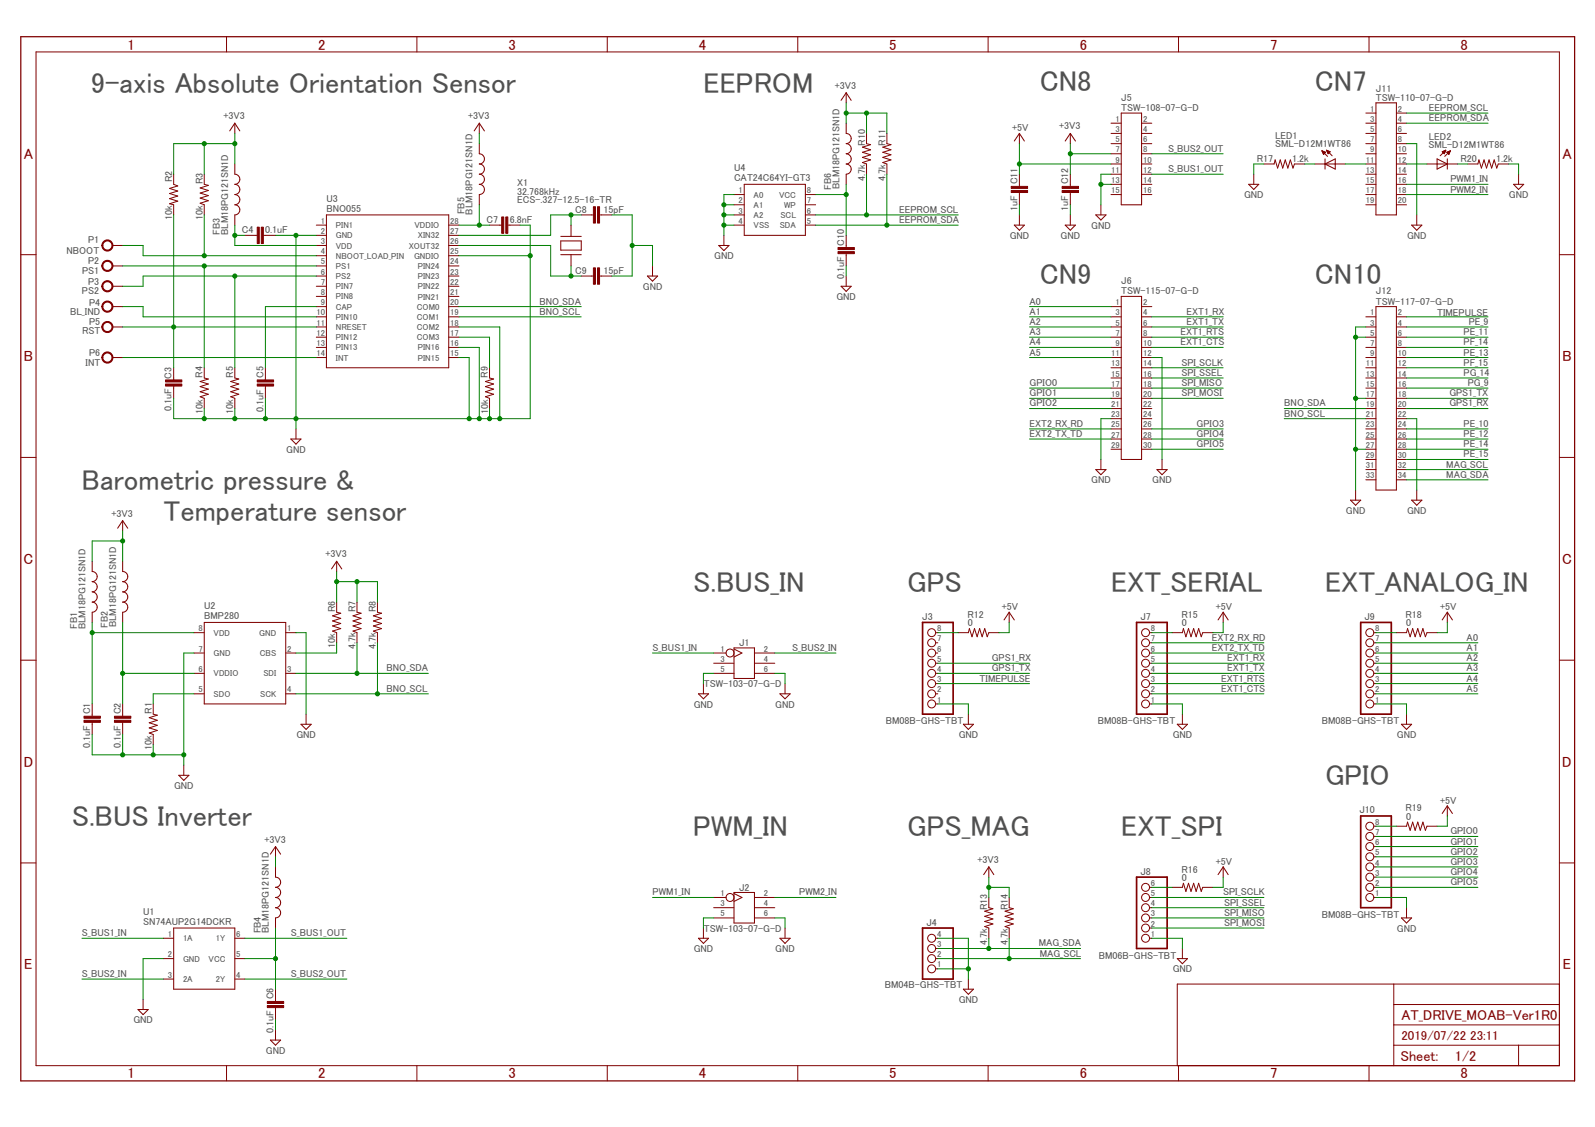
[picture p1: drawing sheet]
<svg xmlns="http://www.w3.org/2000/svg" width="297mm" height="210mm" viewBox="0 0 297 210" stroke-linecap="round" stroke-linejoin="round" font-family="sans-serif">
<g fill="none" stroke="#800000" stroke-width=".19">
<path d="M6.7 9.7h283.7v188.8h-283.7zM42.2 6.8v2.9M77.6 6.8v2.9M113.1 6.8v2.9M148.6 6.8v2.9M157.6 17.3v1.9M157.6 17.3l.9 1.4M157.6 17.3l-1 1.4M184 6.8v2.9M219.5 6.8v2.9M255 6.8v2.9M256.2 19.2h3.9v20.8h-3.9z"/>
<path d="M32.3 32.4v1.9l.8 .3-1.5 .5 1.5 .5-1.5 .4 1.5 .5-1.5 .5 1.5 .5-1.5 .5 .7 .1v1.9M38 32.4v1.9l.8 .2-1.5 .5 1.5 .5-1.5 .5 1.5 .4-1.5 .5 1.5 .5-1.5 .4 .7 .3v1.9M43.7 30.5v1.9a.94 .94 0 0 1 1 1 .94 .94 0 0 1-1 .9 .95 .95 0 0 1 1 1 .95 .95 0 0 1-1 .9 .95 .95 0 0 1 1 1 .95 .95 0 0 1-1 .9 .94 .94 0 0 1 1 1 .94 .94 0 0 1-1 .9v1.9M43.7 22.9v1.9M43.7 22.9l1 1.5M43.7 22.9l-.9 1.5M89.3 26.8v1.8a.95 .95 0 0 1 .9 1 .95 .95 0 0 1-.9 .9 .95 .95 0 0 1 .9 1 .95 .95 0 0 1-.9 .9 .94 .94 0 0 1 .9 1 .94 .94 0 0 1-.9 .9 .95 .95 0 0 1 .9 1 .95 .95 0 0 1-.9 .9v1.9M89.3 22.9v1.9M89.3 22.9l.9 1.5M89.3 22.9l-1 1.5M136.7 36.2h1.9M136.7 38.1h1.9"/>
<path d="M138.6 34.3h11.4v9.5h-11.4zM150 36.2h1.9M150 38.1h1.9M157.6 22.9v1.9a.95 .95 0 0 1 .9 1 .95 .95 0 0 1-.9 1 .94 .94 0 0 1 .9 .9 .94 .94 0 0 1-.9 .9 .95 .95 0 0 1 .9 1 .95 .95 0 0 1-.9 .9 .95 .95 0 0 1 .9 1 .95 .95 0 0 1-.9 .9v1.9M161.4 24.8v2l.7 .1-1.5 .5 1.5 .5-1.5 .5 1.5 .4-1.5 .5 1.5 .5-1.5 .5 .8 .2v1.9M165.2 24.8v2l.7 .1-1.5 .5 1.5 .5-1.5 .5 1.5 .4-1.5 .5 1.5 .5-1.5 .5 .8 .2v1.9M189.8 24.8l1 1.5M189.8 24.8l-.9 1.5M189.8 24.8v2M189.8 32.4v2.3M189.8 35.9v2.2M199.3 24.8l1 1.5"/>
<path d="M199.3 24.8l-.9 1.5M199.3 24.8v2M199.3 32.4v2.3M199.3 35.9v2.2M205 38.1v1.9M206.9 22.9h1.9M206.9 24.8h1.9M206.9 26.8h1.9M206.9 28.6h1.9M206.9 30.5h1.9M206.9 32.4h1.9M206.9 34.3h1.9"/>
<path d="M206.9 36.2h1.9M208.8 21.1h3.8v17h-3.8zM212.6 22.9h1.9M212.6 24.8h1.9M212.6 26.8h1.9M212.6 28.6h1.9M212.6 30.5h1.9M212.6 32.4h1.9M212.6 34.3h1.9M212.6 36.2h1.9M232.5 34.3h1.9l-.9 1zM233.5 32.4v1.9"/>
<path d="M235.4 30.5h1.9l.2-.7 .4 1.5 .5-1.5 .5 1.5 .5-1.5 .4 1.5 .5-1.5 .5 1.5 .3-.8h1.9M244.9 30.5h5.6M246.2 28.1h.1M246.2 28.1l1 1M246.2 28.1l.7 .3-.4 .3M246.2 28.1l.3 .6M246.2 28.2h.2M246.3 28.3h.3M246.3 28.3h.5M246.3 28.4h.5M246.4 28.5h.3M246.4 28.6h.3"/>
<path d="M246.4 28.7h.2M246.5 28.7h.1M246.8 30.5l1.9-.9v1.9zM246.8 29.6v1.9M247.1 28h.1M247.1 28l1 1M247.1 28l.6 .3-.4 .3zM247.1 28.1h.2M247.1 28.2h.4M247.2 28.3h.5M247.2 28.3h.4M247.2 28.4h.4"/>
<path d="M247.3 28.5h.2M247.3 28.6h.1M254.4 22.9h1.8M254.4 24.8h1.8M254.4 26.8h1.8M254.4 28.6h1.8M254.4 30.5h1.8M254.4 32.4h1.8M254.4 34.3h1.8M254.4 36.2h1.8M254.4 38.1h1.8M254.4 21.1h1.8"/>
<path d="M260.1 22.9h1.8M260.1 24.8h1.8M260.1 26.8h1.8M260.1 28.6h1.8M260.1 30.5h1.8M260.1 32.4h1.8M260.1 34.3h1.8M260.1 36.2h1.8M260.1 38.1h1.8M260.1 21.1h1.8M265.7 30.5h5.7M267.6 29.6l1.9 .9-1.9 1z"/>
<path d="M268.6 28.3l.6-.3-.2 .6zM268.6 28.3h.5M268.7 28.4h.4M268.8 28.5h.2M268.8 28.2h.4M268.9 28.6h.1M269 28.1h.2M269.2 28h.1M269.2 28l-1 1M269.5 28.4h.5M269.5 28.3h.5M269.5 29.6v1.9"/>
<path d="M269.6 28.5h.3M269.6 28.6h.3M269.7 28.3h.3M269.7 28.7h.2M269.8 28.7h.1M269.9 28.2h.2M270.1 28.1h.1M270.1 28.1l-1.1 1M270.1 28.1l-.7 .3 .4 .3M270.1 28.1l-.3 .6M273.3 30.5h1.9l.2-.7 .5 1.5 .5-1.5 .4 1.5 .5-1.5 .5 1.5 .5-1.5 .4 1.5 .3-.8h1.9M281.9 34.3h1.9l-1 1z"/>
<path d="M282.8 32.4v1.9M3.9 47.4h2.8M21 57.1h1.8M21 45.7h1.8M21 49.5h1.8M21 53.3h1.8M45.6 43.8h2.3M49 43.8h2.3M58.9 57.1h1.9M58.9 59h1.9M58.9 55.2h1.9M58.9 41.9h1.9"/>
<path d="M58.9 43.8h1.9M58.9 45.7h1.9M58.9 47.6h1.9M58.9 49.5h1.9M58.9 51.4h1.9M58.9 53.3h1.9M60.8 40h22.8v28.5h-22.8zM83.6 57.1h1.9M83.6 59h1.9M83.6 55.2h1.9M83.6 41.9h1.9M83.6 43.8h1.9"/>
<path d="M83.6 45.7h1.9M83.6 47.6h1.9M83.6 49.5h1.9M83.6 51.4h1.9M83.6 53.3h1.9M91.2 41.9h2.2M94.6 41.9h2.3M104.4 47.4h3.8M104.4 44.9h3.8v1.7h-3.8zM104.4 44h3.8M106.3 41.9v2.1M106.3 47.4v2.1"/>
<path d="M108.2 40h2.3M108.2 51.4h2.3M111.7 40h2.2M111.7 51.4h2.2M120.6 51.4h1.9l-1 1zM121.5 49.5v1.9M133.9 45.7h1.9l-1 1zM134.8 43.8v1.9M136.7 40h1.9M136.7 41.9h1.9M150 40h1.9M150 41.9h1.9"/>
<path d="M156.6 53.3h1.9l-.9 1zM157.6 43.8v2.3M157.6 47.2v2.3M157.6 51.4v1.9M188.9 41.9h1.9l-1 1zM189.8 40v1.9M198.4 41.9h1.9l-1 1zM199.3 40v1.9M204.1 40h1.9l-1 1zM206.9 57.1h1.9M206.9 59h1.9M208.8 55.2h3.8v30.4h-3.8z"/>
<path d="M212.6 57.1h1.9M212.6 59h1.9M254.4 59h1.8M256.2 57.1h3.9v34.2h-3.9zM260.1 59h1.8M262.9 41.9h1.9l-1 1zM263.8 40v1.9M290.4 47.4h2.8M21 60.9h1.8M21 66.6h1.8M32.3 68.5v2.3M32.3 71.9v2.3"/>
<path d="M38 68.5v1.9l.8 .2-1.5 .5 1.5 .4-1.5 .5 1.5 .5-1.5 .5 1.5 .4-1.5 .5 .7 .3v1.9M43.7 68.5v1.9l.8 .2-1.5 .5 1.5 .4-1.5 .5 1.5 .5-1.5 .5 1.5 .4-1.5 .5 .7 .3v1.9M49.4 68.5v2.3M49.4 71.9v2.3M55.1 79.9v1.9M58.9 60.9h1.9M58.9 62.8h1.9M58.9 64.7h1.9M58.9 66.6h1.9M83.6 60.9h1.9M83.6 62.8h1.9M83.6 64.7h1.9"/>
<path d="M83.6 66.6h1.9M91.2 68.5v1.9l.7 .2-1.5 .5 1.5 .4-1.5 .5 1.5 .5-1.5 .5 1.5 .4-1.5 .5 .8 .3v1.9M206.9 60.9h1.9M206.9 62.8h1.9M206.9 64.7h1.9M206.9 66.6h1.9M206.9 68.5h1.9M206.9 70.4h1.9M206.9 72.3h1.9M206.9 74.2h1.9M206.9 76.1h1.9M206.9 78h1.9"/>
<path d="M206.9 79.9h1.9M212.6 60.9h1.9M212.6 62.8h1.9M212.6 64.7h1.9M212.6 66.6h1.9M212.6 68.5h1.9M212.6 70.4h1.9M212.6 72.3h1.9M212.6 74.2h1.9M212.6 76.1h1.9M212.6 78h1.9M212.6 79.9h1.9"/>
<path d="M254.4 60.9h1.8M254.4 62.8h1.8M254.4 64.7h1.8M254.4 66.6h1.8M254.4 68.5h1.8M254.4 70.4h1.8M254.4 72.3h1.8M254.4 74.2h1.8M254.4 76.1h1.8M254.4 78h1.8M254.4 79.9h1.8M260.1 60.9h1.8"/>
<path d="M260.1 62.8h1.8M260.1 64.7h1.8M260.1 66.6h1.8M260.1 68.5h1.8M260.1 70.4h1.8M260.1 72.3h1.8M260.1 74.2h1.8M260.1 76.1h1.8M260.1 78h1.8M260.1 79.9h1.8M3.9 85.2h2.8M22.8 97v1.8"/>
<path d="M22.8 97l1 1.4M22.8 97l-.9 1.4M54.2 81.8h1.8l-.9 .9zM204.1 87.5h1.9l-1 .9zM205 85.6v1.9M206.9 81.8h1.9M206.9 83.7h1.9M212.6 81.8h1.9M212.6 83.7h1.9M215.5 87.5h1.9l-1 .9zM216.4 85.6v1.9M251.5 93.2h1.9l-.9 .9z"/>
<path d="M252.5 91.3v1.9M254.4 85.6h1.8M254.4 81.8h1.8M254.4 83.7h1.8M254.4 87.5h1.8M254.4 89.4h1.8M260.1 85.6h1.8M260.1 81.8h1.8M260.1 83.7h1.8M260.1 87.5h1.8M260.1 89.4h1.8M262.9 93.2h1.9l-1 .9z"/>
<path d="M263.8 91.3v1.9M290.4 85.2h2.8M17.2 104.5v1.9a.94 .94 0 0 1 .9 1 .94 .94 0 0 1-.9 .9 .95 .95 0 0 1 .9 1 .95 .95 0 0 1-.9 .9 .95 .95 0 0 1 .9 1 .95 .95 0 0 1-.9 .9 .94 .94 0 0 1 .9 1 .94 .94 0 0 1-.9 .9v1.9M22.8 104.5v1.9a.94 .94 0 0 1 1 1 .94 .94 0 0 1-1 .9 .95 .95 0 0 1 1 1 .95 .95 0 0 1-1 .9 .95 .95 0 0 1 1 1 .95 .95 0 0 1-1 .9 .94 .94 0 0 1 1 1 .94 .94 0 0 1-1 .9v1.9M36.1 117.8h1.9M38 115.9h15.2v15.2h-15.2zM53.2 117.8h1.9M62.7 112.1v1.9l.8 .2-1.6 .5 1.6 .5-1.6 .5 1.6 .4-1.6 .5 1.6 .5-1.6 .4 .8 .3v1.9M62.7 104.5v1.9M62.7 104.5l.9 1.5M62.7 104.5l-1 1.5M66.5 112.1v1.9l.7 .2-1.5 .5 1.5 .5-1.5 .5 1.5 .4-1.5 .5 1.5 .5-1.5 .4 .8 .3v1.9"/>
<path d="M70.3 112.1v1.9l.8 .2-1.6 .5 1.6 .5-1.6 .5 1.6 .4-1.6 .5 1.6 .5-1.6 .4 .8 .3v1.9M174.2 117.8h.4M174.2 119.7h.4M178.5 117.8h1.8l.2-.7 .5 1.5 .5-1.5 .5 1.5 .4-1.5 .5 1.5 .5-1.5 .5 1.5 .2-.8h1.9M187.9 114l1 1.5M187.9 114l-.9 1.5M187.9 114v1.9M214.1 117.8h.4M214.1 119.7h.4M218.3 117.8h1.9l.2-.7 .5 1.5 .4-1.5 .5 1.5 .5-1.5 .5 1.5 .4-1.5 .5 1.5 .3-.8h1.9M227.8 114l.9 1.5M227.8 114l-1 1.5"/>
<path d="M227.8 114v1.9M255.8 117.8h.4M255.8 119.7h.4M260.1 117.8h1.8l.2-.7 .5 1.5 .5-1.5 .4 1.5 .5-1.5 .5 1.5 .5-1.5 .5 1.5 .2-.8h1.9M269.5 114v1.9M269.5 114l1 1.5M269.5 114l-.9 1.5M3.9 123h2.8M17.2 131.1v2.3M17.2 134.5v2.3M22.8 131.1v2.3M22.8 134.5v2.3"/>
<path d="M28.5 131.1v1.9l.8 .2-1.5 .5 1.5 .5-1.5 .4 1.5 .5-1.5 .5 1.5 .4-1.5 .5 .7 .3v1.9M36.1 121.6h1.9M36.1 125.4h1.9M36.1 129.2h1.9M53.2 121.6h1.9M53.2 125.4h1.9M53.2 129.2h1.9M56 134.9h2l-1 .9zM57 133v1.9M130.1 129.2h1.9l-1 1zM131 127.3v1.9M132.9 121.6h2.3"/>
<path d="M132.9 125.4h3.8M132.9 123.5h3.8M136.7 120.7h3.8v5.7h-3.8zM136.7 120.9l1.5 .7-1.5 .8M140.5 121.6h3.8M140.5 125.4h3.8M140.5 123.5h3.8M145.2 129.2h2l-1 1zM146.2 127.3v1.9M174.2 121.6h.4M174.2 125.4h.4M174.2 129.2h.4"/>
<path d="M174.2 131.1h.4M174.2 127.3h.4M174.2 123.5h.4M179.4 134.9h1.9l-1 .9zM180.3 133v1.9M214.1 121.6h.4M214.1 125.4h.4M214.1 129.2h.4M214.1 131.1h.4M214.1 127.3h.4M214.1 123.5h.4M219.2 134.9h1.9l-.9 .9z"/>
<path d="M220.2 133v1.9M255.8 121.6h.4M255.8 125.4h.4M255.8 129.2h.4M255.8 131.1h.4M255.8 127.3h.4M255.8 123.5h.4M261 134.9h1.9l-1 .9zM261.9 133v1.9M290.4 123h2.8M33.3 144.4h1.9l-1 1zM34.2 142.5v1.9"/>
<path d="M51.3 157.7v1.9M51.3 157.7l1 1.4M51.3 157.7l-.9 1.4M255.8 153.9h.4M255.8 159.6h.4M255.8 157.7h.4M255.8 155.8h.4M260.1 153.9h1.8l.2-.8 .5 1.5 .5-1.5 .4 1.5 .5-1.5 .5 1.5 .5-1.5 .5 1.5 .2-.7h1.9M269.5 150.1v1.9M269.5 150.1l1 1.4M269.5 150.1l-.9 1.4M3.9 160.7h2.8"/>
<path d="M30.4 174.8h1.9M30.4 178.5h1.9M32.3 172.8h11.4v11.4h-11.4zM43.7 174.8h1.9M43.7 178.5h1.9M51.3 161.5v1.9a.95 .95 0 0 1 1 .9 .95 .95 0 0 1-1 1 .94 .94 0 0 1 1 .9 .94 .94 0 0 1-1 1 .95 .95 0 0 1 1 .9 .95 .95 0 0 1-1 1 .95 .95 0 0 1 1 .9 .95 .95 0 0 1-1 1v1.8M130.1 174.8h1.9l-1 .9zM131 172.8v2M132.9 171h3.8M132.9 169.1h3.8M132.9 167.2h2.3M136.7 166.2h3.8v5.7h-3.8z"/>
<path d="M136.7 166.4l1.5 .8-1.5 .7M140.5 171h3.8M140.5 169.1h3.8M140.5 167.2h3.8M145.2 174.8h2l-1 .9zM146.2 172.8v2M174.2 174.8h.4M174.2 178.5h.4M174.2 176.7h.4M184.1 167.2v1.9l.8 .1-1.5 .5 1.5 .5-1.5 .5 1.5 .5-1.5 .4 1.5 .5-1.5 .5 .7 .2v2M184.1 161.5v1.9M184.1 161.5l1 1.4"/>
<path d="M184.1 161.5l-.9 1.4M187.9 167.2v1.9l.8 .1-1.5 .5 1.5 .5-1.5 .5 1.5 .5-1.5 .4 1.5 .5-1.5 .5 .7 .2v2M214.1 174.8h.4M214.1 172.8h.4M214.1 165.3h.4M214.1 171h.4M214.1 169.1h.4M214.1 167.2h.4M218.3 165.3h1.9l.2-.8 .5 1.5 .4-1.5 .5 1.5 .5-1.5 .5 1.5 .4-1.5 .5 1.5 .3-.7h1.9M219.2 178.5h1.9l-.9 1zM220.2 176.7v1.8M227.8 161.5v1.9"/>
<path d="M227.8 161.5l.9 1.4M227.8 161.5l-1 1.4M255.8 165.3h.4M255.8 167.2h.4M255.8 163.4h.4M255.8 161.5h.4M261 171h1.9l-1 .9zM261.9 169.1v1.9M290.4 160.7h2.8M25.7 188h1.9l-1 1zM26.6 186.1v1.9M30.4 182.4h1.9"/>
<path d="M42.2 198.5v2.8M43.7 182.4h1.9M50.4 193.7h1.9l-1 1zM51.3 184.2v2.3M51.3 187.7v2.2M51.3 191.8v1.9M77.6 198.5v2.8M113.1 198.5v2.8M148.6 198.5v2.8M174.2 180.4h.4M179.4 184.2h1.9l-1 1zM180.3 182.4v1.8"/>
<path d="M184 198.5v2.8M219.5 198.5v2.8M255 198.5v2.8M259.6 194.7h30.8M259.6 183.3v15.2M259.6 190.9h30.8M259.6 187.1h30.8M282.8 194.7v3.8M290.4 183.3h-71.2v15.2"/>
<circle cx="173.5" cy="119.7" r=".74"/>
<circle cx="173.5" cy="117.8" r=".74"/>
<circle cx="213.3" cy="119.7" r=".74"/>
<circle cx="213.3" cy="117.8" r=".74"/>
<circle cx="255.1" cy="117.8" r=".74"/>
<circle cx="255.1" cy="119.7" r=".74"/>
<circle cx="136" cy="121.6" r=".74"/>
<circle cx="173.5" cy="129.2" r=".74"/>
<circle cx="173.5" cy="121.6" r=".74"/>
<circle cx="173.5" cy="131.1" r=".74"/>
<circle cx="173.5" cy="127.3" r=".74"/>
<circle cx="173.5" cy="125.4" r=".74"/>
<circle cx="173.5" cy="123.5" r=".74"/>
<circle cx="213.3" cy="129.2" r=".74"/>
<circle cx="213.3" cy="123.5" r=".74"/>
<circle cx="213.3" cy="121.6" r=".74"/>
<circle cx="213.3" cy="131.1" r=".74"/>
<circle cx="213.3" cy="125.4" r=".74"/>
<circle cx="213.3" cy="127.3" r=".74"/>
<circle cx="255.1" cy="123.5" r=".74"/>
<circle cx="255.1" cy="121.6" r=".74"/>
<circle cx="255.1" cy="125.4" r=".74"/>
<circle cx="255.1" cy="131.1" r=".74"/>
<circle cx="255.1" cy="129.2" r=".74"/>
<circle cx="255.1" cy="127.3" r=".74"/>
<circle cx="255.1" cy="159.6" r=".74"/>
<circle cx="255.1" cy="157.7" r=".74"/>
<circle cx="255.1" cy="155.8" r=".74"/>
<circle cx="255.1" cy="153.9" r=".74"/>
<circle cx="136" cy="167.2" r=".74"/>
<circle cx="173.5" cy="176.7" r=".74"/>
<circle cx="173.5" cy="178.5" r=".74"/>
<circle cx="173.5" cy="174.8" r=".74"/>
<circle cx="213.3" cy="174.8" r=".74"/>
<circle cx="213.3" cy="172.8" r=".74"/>
<circle cx="213.3" cy="165.3" r=".74"/>
<circle cx="213.3" cy="169.1" r=".74"/>
<circle cx="213.3" cy="171" r=".74"/>
<circle cx="213.3" cy="167.2" r=".74"/>
<circle cx="255.1" cy="167.2" r=".74"/>
<circle cx="255.1" cy="165.3" r=".74"/>
<circle cx="255.1" cy="163.4" r=".74"/>
<circle cx="255.1" cy="161.5" r=".74"/>
<circle cx="173.5" cy="180.4" r=".74"/>
</g>
<path d="M3.9 6.8h289.3v194.5h-289.3z" fill="none" stroke="#800000" stroke-width=".23"/>
<g fill="#800000" stroke="#800000" stroke-width=".19">
<path d="M48.7 42.3h.3v3.1h-.3z"/>
<path d="M47.9 42.3h.4v3.1h-.4z"/>
<path d="M47.9 70.8h3v.3h-3z"/>
<path d="M47.9 71.5h3v.4h-3z"/>
<path d="M94.2 40.4h.4v3.1h-.4z"/>
<path d="M93.4 40.4h.4v3.1h-.4z"/>
<path d="M111.3 38.5h.4v3.1h-.4z"/>
<path d="M110.5 38.5h.4v3.1h-.4z"/>
<path d="M111.3 49.9h.4v3h-.4z"/>
<path d="M110.5 49.9h.4v3h-.4z"/>
<path d="M30.8 70.8h3.1v.3h-3.1z"/>
<path d="M30.8 71.5h3.1v.4h-3.1z"/>
<path d="M15.6 133.4h3.1v.4h-3.1z"/>
<path d="M15.6 134.2h3.1v.3h-3.1z"/>
<path d="M21.3 133.4h3.1v.4h-3.1z"/>
<path d="M21.3 134.2h3.1v.3h-3.1z"/>
<path d="M49.8 186.5h3v.4h-3z"/>
<path d="M49.8 187.3h3v.4h-3z"/>
<path d="M188.3 34.7h3.1v.4h-3.1z"/>
<path d="M188.3 35.5h3.1v.4h-3.1z"/>
<path d="M197.8 34.7h3.1v.4h-3.1z"/>
<path d="M197.8 35.5h3.1v.4h-3.1z"/>
<path d="M156.1 46.1h3v.4h-3z"/>
<path d="M156.1 46.9h3v.3h-3z"/>
</g>
<g fill="#800000" stroke="#800000" stroke-width=".19">
<path d="M19.3 44.9a1.04 1.04 0 0 1 1.6 .3 1.04 1.04 0 0 1-.7 1.5 1.04 1.04 0 0 1-1.2-1h.2a.86 .86 0 0 1 1.2-.7 .86 .86 0 0 1 .1 1.5 .86 .86 0 0 1-1.3-.5v-.3h-.2v-.3z" fill-rule="evenodd"/>
<path d="M19.3 48.7a1.04 1.04 0 0 1 1.6 .3 1.04 1.04 0 0 1-.6 1.5 1.04 1.04 0 0 1-1.3-1h.2a.86 .86 0 0 1 1.2-.7 .86 .86 0 0 1 .1 1.5 .86 .86 0 0 1-1.3-.5v-.3h-.2v-.3z" fill-rule="evenodd"/>
<path d="M19.3 52.5a1.04 1.04 0 0 1 1.6 .3 1.04 1.04 0 0 1-.7 1.5 1.04 1.04 0 0 1-1.2-1h.2a.86 .86 0 0 1 1.2-.7 .86 .86 0 0 1 .1 1.4 .86 .86 0 0 1-1.3-.4v-.3h-.2v-.3z" fill-rule="evenodd"/>
<path d="M19.3 56.3a1.04 1.04 0 0 1 1.6 .3 1.04 1.04 0 0 1-.7 1.5 1.04 1.04 0 0 1-1.2-1h.2a.86 .86 0 0 1 1.2-.7 .86 .86 0 0 1 .1 1.4 .86 .86 0 0 1-1.3-.5v-.2h-.2v-.3z" fill-rule="evenodd"/>
<path d="M19.3 60.1a1.04 1.04 0 0 1 1.6 .3 1.04 1.04 0 0 1-.7 1.5 1.04 1.04 0 0 1-1.2-1h.2a.86 .86 0 0 1 1.2-.7 .86 .86 0 0 1 .1 1.4 .86 .86 0 0 1-1.3-.4v-.3h-.2v-.3z" fill-rule="evenodd"/>
<path d="M19.3 65.8a1.04 1.04 0 0 1 1.6 .3 1.04 1.04 0 0 1-.7 1.5 1.04 1.04 0 0 1-1.2-1h.2a.86 .86 0 0 1 1.2-.7 .86 .86 0 0 1 .1 1.4 .86 .86 0 0 1-1.3-.5v-.2h-.2v-.3z" fill-rule="evenodd"/>
</g>
<path d="M171.8 115.9h5.7v17.1h-5.7zM211.7 115.9h5.7v17.1h-5.7zM253.4 115.9h5.7v17.1h-5.7zM253.4 152h5.7v17.1h-5.7zM171.8 172.8h5.7v9.6h-5.7zM211.7 163.4h5.7v13.3h-5.7z" fill="none" stroke="#800000" stroke-width=".32"/>
<g fill="none" stroke="#008000" stroke-width=".19">
<path d="M157.6 19.2v3.7M38 26.8v5.6M43.7 24.8v5.7M43.7 26.8h-11.4v5.6M89.3 24.8v2M89.3 38.1v3.8M134.8 38.1h1.9M136.7 36.2h-1.9v7.6M151.9 36.2h5.7M157.6 34.3v9.5M157.6 21.1h7.6v3.7M161.4 21.1v3.7"/>
<path d="M161.4 32.4v7.6M165.2 32.4v9.5M189.8 30.5h17.1M189.8 26.8v5.6M189.8 38.1v1.9M199.3 28.6h7.6M199.3 26.8v5.6M199.3 38.1v1.9M205 34.3h1.9M206.9 32.4h-1.9v5.7M214.5 28.6h13.3M214.5 32.4h13.3"/>
<path d="M235.4 30.5h-1.9v1.9M243 30.5h1.9M250.5 30.5h3.9M261.9 26.8h1.9v13.2M261.9 21.1h15.2M261.9 30.5h3.8M261.9 34.3h15.2M261.9 36.2h15.2M261.9 22.9h15.2M271.4 30.5h1.9M280.9 30.5h1.9v1.9M22.8 45.7h3.8v1.9h32.3"/>
<path d="M22.8 57.1h3.8v1.9h32.3M22.8 49.5h36.1M32.3 40v28.5M38 40v7.6M38 49.5v19M43.7 41.9v3.8h15.2M43.7 51.4v17.1M43.7 43.8h1.9M51.3 43.8h7.6M55.1 43.8v36.1M58.9 57.1h-9.5v11.4M58.9 51.4h-32.3v1.9h-3.8"/>
<path d="M85.5 47.6h13.2M85.5 41.9h5.7M85.5 45.7h17.1v5.7h5.6M85.5 57.1h22.7M85.5 59h22.7M96.9 41.9h1.8v36.1h-66.4v-3.8M106.3 40v1.9M106.3 49.5v1.9M108.2 40h-5.6v3.8h-17.1M113.9 40h3.8v11.4h-3.8M117.7 45.7h3.8v3.8M134.8 41.9h1.9"/>
<path d="M134.8 40h1.9M151.9 41.9h26.6M151.9 40h26.6M157.6 49.5v1.9M191.7 57.1h15.2M191.7 59h15.2M214.5 59h13.3M261.9 59h15.2M22.8 66.6h36.1M22.8 60.9h36.1M38 76.1v1.9M43.7 76.1v1.9"/>
<path d="M49.4 74.2v3.8M85.5 64.7h3.8v13.3M85.5 66.6h1.9v11.4M85.5 62.8h5.7v5.7M85.5 60.9h7.6v17.1M91.2 76.1v1.9M191.7 66.6h15.2M191.7 64.7h15.2M191.7 60.9h15.2M191.7 74.2h15.2M191.7 62.8h15.2M191.7 76.1h15.2"/>
<path d="M191.7 79.9h15.2M191.7 72.3h15.2M206.9 78h-1.9v7.6M214.5 66.6h1.9v19M214.5 64.7h13.3M214.5 60.9h13.3M214.5 74.2h13.3M214.5 62.8h13.3M214.5 79.9h13.3M214.5 72.3h13.3M214.5 70.4h13.3M214.5 68.5h13.3"/>
<path d="M239.2 78h15.2M239.2 76.1h15.2M252.5 74.2h1.9M252.5 62.8h1.9M254.4 60.9h-1.9v30.4M261.9 78h1.9v13.3M261.9 66.6h15.2M261.9 64.7h15.2M261.9 60.9h15.2M261.9 74.2h15.2M261.9 62.8h15.2M261.9 76.1h15.2"/>
<path d="M261.9 79.9h15.2M261.9 72.3h15.2M261.9 70.4h15.2M261.9 68.5h15.2M22.8 98.8v5.7M191.7 81.8h15.2M214.5 83.7h13.3M214.5 81.8h13.3M252.5 83.7h1.9M261.9 83.7h15.2M261.9 89.4h15.2M261.9 87.5h15.2"/>
<path d="M261.9 81.8h15.2M261.9 85.6h15.2M17.2 115.9v15.2M17.2 117.8h18.9M22.8 100.8h-5.6v3.7M22.8 115.9v15.2M55.1 117.8h1.9v15.2M62.7 106.4v5.7M62.7 119.7v1.9h-7.6M62.7 108.3h7.6v3.8M66.5 108.3v3.8M66.5 119.7v5.7"/>
<path d="M70.3 119.7v9.5M174.6 117.8h3.9M187.9 115.9v1.9h-1.9M214.5 117.8h3.8M214.5 119.7h20.9M227.8 115.9v1.9h-1.9M256.2 117.8h3.9M256.2 119.7h19M269.5 115.9v1.9h-1.9M17.2 136.8v3.8h17M22.8 136.8v3.8M22.8 125.4h13.3"/>
<path d="M28.5 138.7v1.9M36.1 121.6h-1.9v20.9M36.1 129.2h-7.6v1.9M55.1 125.4h24.7M55.1 129.2h24.7M121.5 121.6h11.4M132.9 125.4h-1.9v1.9M144.3 121.6h11.4M144.3 125.4h1.9v1.9M174.6 131.1h5.7v1.9M174.6 125.4h17.1M174.6 123.5h17.1"/>
<path d="M174.6 127.3h17.1M214.5 121.6h20.9M214.5 131.1h5.7v1.9M214.5 125.4h20.9M214.5 129.2h20.9M214.5 123.5h20.9M214.5 127.3h20.9M256.2 121.6h19M256.2 131.1h5.7v1.9M256.2 125.4h19M256.2 129.2h19M256.2 123.5h19"/>
<path d="M256.2 127.3h19M51.3 159.6v1.9M256.2 153.9h3.9M256.2 155.8h19M256.2 157.7h19M256.2 159.6h19M269.5 152v1.9h-1.9M15.3 174.8h15.1M30.4 178.5h-3.8v7.6M45.6 178.5h5.7M45.6 174.8h19M51.3 172.8v11.4"/>
<path d="M121.5 167.2h11.4M132.9 171h-1.9v1.8M144.3 167.2h11.4M144.3 171h1.9v1.8M174.6 178.5h26.6M174.6 174.8h5.7v7.6M174.6 176.7h26.6M184.1 163.4v3.8M184.1 174.8v1.9M184.1 165.3h3.8v1.9M187.9 174.8v3.7M214.5 165.3h3.8"/>
<path d="M214.5 174.8h5.7v1.9M214.5 167.2h20.9M214.5 171h20.9M214.5 172.8h20.9M214.5 169.1h20.9M227.8 163.4v1.9h-1.9M256.2 165.3h19M256.2 167.2h5.7v1.9M256.2 161.5h19M256.2 163.4h19M15.3 182.4h15.1M45.6 182.4h19"/>
<path d="M51.3 189.9v1.9M174.6 180.4h5.7"/>
</g>
<g fill="#008000" stroke="#008000" stroke-width=".19">
<circle cx="199.3" cy="28.6" r=".38"/>
<circle cx="43.7" cy="26.8" r=".38"/>
<circle cx="38" cy="26.8" r=".38"/>
<circle cx="22.8" cy="100.8" r=".38"/>
<circle cx="62.7" cy="108.3" r=".38"/>
<circle cx="66.5" cy="108.3" r=".38"/>
<circle cx="157.6" cy="21.1" r=".38"/>
<circle cx="161.4" cy="21.1" r=".38"/>
<circle cx="184.1" cy="165.3" r=".38"/>
<circle cx="189.8" cy="30.5" r=".38"/>
<circle cx="205" cy="34.3" r=".38"/>
<circle cx="55.1" cy="43.8" r=".38"/>
<circle cx="43.7" cy="78" r=".38"/>
<circle cx="49.4" cy="78" r=".38"/>
<circle cx="55.1" cy="78" r=".38"/>
<circle cx="98.7" cy="47.6" r=".38"/>
<circle cx="87.4" cy="78" r=".38"/>
<circle cx="89.3" cy="78" r=".38"/>
<circle cx="91.2" cy="78" r=".38"/>
<circle cx="93.1" cy="78" r=".38"/>
<circle cx="38" cy="78" r=".38"/>
<circle cx="117.7" cy="45.7" r=".38"/>
<circle cx="22.8" cy="140.6" r=".38"/>
<circle cx="28.5" cy="140.6" r=".38"/>
<circle cx="34.2" cy="140.6" r=".38"/>
<circle cx="180.3" cy="180.4" r=".38"/>
<circle cx="252.5" cy="62.8" r=".38"/>
<circle cx="252.5" cy="74.2" r=".38"/>
<circle cx="252.5" cy="83.7" r=".38"/>
<circle cx="134.8" cy="38.1" r=".38"/>
<circle cx="134.8" cy="40" r=".38"/>
<circle cx="134.8" cy="41.9" r=".38"/>
<circle cx="43.7" cy="43.8" r=".38"/>
<circle cx="38" cy="47.6" r=".38"/>
<circle cx="38" cy="49.5" r=".38"/>
<circle cx="43.7" cy="51.4" r=".38"/>
<circle cx="32.3" cy="60.9" r=".38"/>
<circle cx="89.3" cy="41.9" r=".38"/>
<circle cx="66.5" cy="125.4" r=".38"/>
<circle cx="70.3" cy="129.2" r=".38"/>
<circle cx="106.3" cy="40" r=".38"/>
<circle cx="106.3" cy="51.4" r=".38"/>
<circle cx="22.8" cy="125.4" r=".38"/>
<circle cx="17.2" cy="117.8" r=".38"/>
<circle cx="51.3" cy="178.5" r=".38"/>
<circle cx="184.1" cy="176.7" r=".38"/>
<circle cx="187.9" cy="178.5" r=".38"/>
<circle cx="161.4" cy="40" r=".38"/>
<circle cx="165.2" cy="41.9" r=".38"/>
<circle cx="157.6" cy="36.2" r=".38"/>
</g>
<g font-size="5.4" fill="#505050">
<text x="16.9" y="17.3">9-axis Absolute Orientation Sensor</text>
<text x="131" y="17.3">EEPROM</text>
<text x="193.6" y="16.9">CN8</text>
<text x="244.9" y="16.9">CN7</text>
<text x="193.6" y="52.9">CN9</text>
<text x="244.9" y="52.9">CN10</text>
<text x="15.3" y="91.3">Barometric pressure &amp;</text>
<text x="30.4" y="97">Temperature sensor</text>
<text x="129.1" y="110.2">S.BUS_IN</text>
<text x="169" y="110.2">GPS</text>
<text x="206.9" y="110.2">EXT_SERIAL</text>
<text x="246.8" y="110.2">EXT_ANALOG_IN</text>
<text x="246.8" y="146.3">GPIO</text>
<text x="13.4" y="153.9">S.BUS Inverter</text>
<text x="129.1" y="155.8">PWM_IN</text>
<text x="169" y="155.8">GPS_MAG</text>
<text x="208.8" y="155.8">EXT_SPI</text>
</g>
<g font-size="2.8" fill="#800000">
<text x="23.8" y="9.2">1</text>
<text x="59.2" y="9.2">2</text>
<text x="94.7" y="9.2">3</text>
<text x="130.2" y="9.2">4</text>
<text x="165.6" y="9.2">5</text>
<text x="201.1" y="9.2">6</text>
<text x="236.5" y="9.2">7</text>
<text x="272" y="9.2">8</text>
<text x="4.4" y="29.5">A</text>
<text x="291" y="29.5">A</text>
<text x="4.4" y="67.3">B</text>
<text x="291" y="67.3">B</text>
<text x="4.4" y="105">C</text>
<text x="290.9" y="105">C</text>
<text x="4.4" y="142.8">D</text>
<text x="290.9" y="142.8">D</text>
<text x="4.5" y="180.6">E</text>
<text x="291" y="180.6">E</text>
<text x="23.8" y="200.9">1</text>
<text x="59.2" y="200.9">2</text>
<text x="94.7" y="200.9">3</text>
<text x="130.2" y="200.9">4</text>
<text x="165.6" y="200.9">5</text>
<text x="201.1" y="200.9">6</text>
<text x="236.5" y="200.9">7</text>
<text x="272" y="200.9">8</text>
</g>
<g font-size="2.7" fill="#800000">
<text x="261" y="189.9">AT_DRIVE_MOAB-Ver1R0</text>
<text x="260.8" y="197.6">Sheet:</text>
<text x="271" y="197.5">1/2</text>
</g>
<g font-size="2.4" fill="#800000">
<text x="261" y="193.7">2019/07/22</text>
<text x="273.8" y="193.7">23:11</text>
</g>
<g font-size="1.9" fill="#505050">
<text x="155.5" y="16.5">+3V3</text>
<text x="256.3" y="17.1">J11</text>
<text x="41.6" y="22.2">+3V3</text>
<text x="87.2" y="22.2">+3V3</text>
<text x="208.8" y="20.7">TSW-108-07-G-D</text>
<text x="208.8" y="18.8">J5</text>
<text x="256.3" y="18.8">TSW-110-07-G-D</text>
<text x="266.1" y="20.7">EEPROM_SCL</text>
<text x="266.1" y="22.6">EEPROM_SDA</text>
<text x="161.1" y="27.1" transform="rotate(-90 161.1 27.1)">R10</text>
<text x="164.9" y="27.1" transform="rotate(-90 164.9 27.1)">R11</text>
<text x="188.5" y="24.5">+5V</text>
<text x="197.2" y="24.1">+3V3</text>
<text x="217.5" y="28.3">S_BUS2_OUT</text>
<text x="237.5" y="27.4">SML-D12M1WT86</text>
<text x="237.5" y="25.8">LED1</text>
<text x="266" y="27.6">SML-D12M1WT86</text>
<text x="266.1" y="26">LED2</text>
<text x="32" y="33.9" transform="rotate(-90 32 33.9)">R2</text>
<text x="37.8" y="34.3" transform="rotate(-90 37.8 34.3)">R3</text>
<text x="96.3" y="34.7">X1</text>
<text x="136.7" y="33.8">CAT24C64YI-GT3</text>
<text x="136.7" y="31.9">U4</text>
<text x="154.8" y="35.3" transform="rotate(-90 154.8 35.3)">FB6</text>
<text x="156.3" y="35.2" transform="rotate(-90 156.3 35.2)">BLM18PG121SN1D</text>
<text x="161.1" y="33.6" transform="rotate(-90 161.1 33.6)">4.7k</text>
<text x="164.9" y="33.6" transform="rotate(-90 164.9 33.6)">4.7k</text>
<text x="189.5" y="34.3" transform="rotate(-90 189.5 34.3)">C11</text>
<text x="198.9" y="34.3" transform="rotate(-90 198.9 34.3)">C12</text>
<text x="217.5" y="32.1">S_BUS1_OUT</text>
<text x="234.1" y="30.3">R17</text>
<text x="240.7" y="30.3">1.2k</text>
<text x="270.1" y="34">PWM1_IN</text>
<text x="270.1" y="35.9">PWM2_IN</text>
<text x="272" y="30.3">R20</text>
<text x="278.6" y="30.3">1.2k</text>
<text x="32" y="41" transform="rotate(-90 32 41)">10k</text>
<text x="37.8" y="41" transform="rotate(-90 37.8 41)">10k</text>
<text x="60.8" y="39.5">BNO055</text>
<text x="60.8" y="37.6">U3</text>
<text x="86.5" y="39.9" transform="rotate(-90 86.5 39.9)">FB5</text>
<text x="88" y="40" transform="rotate(-90 88 40)">BLM18PG121SN1D</text>
<text x="90.6" y="41.6">C7</text>
<text x="94.9" y="41.6">6.8nF</text>
<text x="96.3" y="36.2">32.768kHz</text>
<text x="96.3" y="37.8">ECS-.327-12.5-16-TR</text>
<text x="107.1" y="39.7">C8</text>
<text x="112.4" y="39.7">15pF</text>
<text x="167.4" y="39.7">EEPROM_SCL</text>
<text x="167.4" y="41.6">EEPROM_SDA</text>
<text x="189.5" y="39.3" transform="rotate(-90 189.5 39.3)">1uF</text>
<text x="198.9" y="39.3" transform="rotate(-90 198.9 39.3)">1uF</text>
<text x="231.7" y="36.9">GND</text>
<text x="281" y="36.9">GND</text>
<text x="12.4" y="47.2">NBOOT</text>
<text x="16.4" y="45.3">P1</text>
<text x="41" y="43.7" transform="rotate(-90 41 43.7)">FB3</text>
<text x="42.5" y="43.8" transform="rotate(-90 42.5 43.8)">BLM18PG121SN1D</text>
<text x="45.1" y="43.5">C4</text>
<text x="49.4" y="43.5">0.1uF</text>
<text x="157.2" y="45.7" transform="rotate(-90 157.2 45.7)">C10</text>
<text x="188" y="44.5">GND</text>
<text x="197.5" y="44.5">GND</text>
<text x="203.2" y="42.6">GND</text>
<text x="262" y="44.5">GND</text>
<text x="15.3" y="51">PS1</text>
<text x="16.4" y="49.1">P2</text>
<text x="16.4" y="53.1">P3</text>
<text x="107.1" y="51">C9</text>
<text x="112.4" y="51">15pF</text>
<text x="119.7" y="54">GND</text>
<text x="133" y="48.3">GND</text>
<text x="157.2" y="52" transform="rotate(-90 157.2 52)">0.1uF</text>
<text x="208.8" y="52.9">J6</text>
<text x="13.1" y="58.6">BL_IND</text>
<text x="15.3" y="54.8">PS2</text>
<text x="16.6" y="56.9">P4</text>
<text x="100.5" y="56.7">BNO_SDA</text>
<text x="100.5" y="58.6">BNO_SCL</text>
<text x="155.8" y="55.9">GND</text>
<text x="191.7" y="56.7">A0</text>
<text x="191.7" y="58.6">A1</text>
<text x="208.8" y="54.8">TSW-115-07-G-D</text>
<text x="221" y="58.6">EXT1_RX</text>
<text x="256.3" y="56.7">TSW-117-07-G-D</text>
<text x="256.3" y="54.8">J12</text>
<text x="267.6" y="58.8">TIMEPULSE</text>
<text x="15.3" y="62.2">RST</text>
<text x="16.6" y="60.5">P5</text>
<text x="191.7" y="60.5">A2</text>
<text x="191.7" y="62.4">A3</text>
<text x="191.7" y="64.3">A4</text>
<text x="219.8" y="64.3">EXT1_CTS</text>
<text x="219.8" y="62.4">EXT1_RTS</text>
<text x="221" y="60.5">EXT1_TX</text>
<text x="272.6" y="62.4">PE_11</text>
<text x="272.6" y="64.3">PF_14</text>
<text x="273.5" y="60.5">PE_9</text>
<text x="15.9" y="68.1">INT</text>
<text x="16.6" y="66.2">P6</text>
<text x="32" y="70.6" transform="rotate(-90 32 70.6)">C3</text>
<text x="37.7" y="70.3" transform="rotate(-90 37.7 70.3)">R4</text>
<text x="43.5" y="70.3" transform="rotate(-90 43.5 70.3)">R5</text>
<text x="49" y="70.4" transform="rotate(-90 49 70.4)">C5</text>
<text x="90.9" y="70.3" transform="rotate(-90 90.9 70.3)">R9</text>
<text x="191.7" y="66.2">A5</text>
<text x="191.7" y="71.9">GPIO0</text>
<text x="220" y="71.9">SPI_MISO</text>
<text x="220" y="70">SPI_SSEL</text>
<text x="220" y="68.1">SPI_SCLK</text>
<text x="272.6" y="66.2">PE_13</text>
<text x="272.6" y="68.1">PF_15</text>
<text x="272.6" y="70">PG_14</text>
<text x="273.3" y="71.9">PG_9</text>
<text x="32" y="76.5" transform="rotate(-90 32 76.5)">0.1uF</text>
<text x="37.8" y="77.1" transform="rotate(-90 37.8 77.1)">10k</text>
<text x="43.5" y="77.1" transform="rotate(-90 43.5 77.1)">10k</text>
<text x="49" y="76.7" transform="rotate(-90 49 76.7)">0.1uF</text>
<text x="90.9" y="77.1" transform="rotate(-90 90.9 77.1)">10k</text>
<text x="191.7" y="73.8">GPIO1</text>
<text x="191.7" y="75.7">GPIO2</text>
<text x="220" y="73.8">SPI_MOSI</text>
<text x="239.2" y="75.7">BNO_SDA</text>
<text x="239.2" y="77.6">BNO_SCL</text>
<text x="269.9" y="75.7">GPS1_RX</text>
<text x="269.9" y="73.8">GPS1_TX</text>
<text x="191.7" y="81.4">EXT2_TX_TD</text>
<text x="191.7" y="79.5">EXT2_RX_RD</text>
<text x="222.9" y="79.5">GPIO3</text>
<text x="222.9" y="81.4">GPIO4</text>
<text x="222.9" y="83.3">GPIO5</text>
<text x="272.6" y="79.5">PE_10</text>
<text x="272.6" y="81.4">PE_12</text>
<text x="272.6" y="83.3">PE_14</text>
<text x="53.3" y="84.3">GND</text>
<text x="269.3" y="89">MAG_SDA</text>
<text x="269.3" y="87.1">MAG_SCL</text>
<text x="272.6" y="85.2">PE_15</text>
<text x="203.2" y="90">GND</text>
<text x="214.6" y="90">GND</text>
<text x="250.7" y="95.7">GND</text>
<text x="262" y="95.7">GND</text>
<text x="20.8" y="96.2">+3V3</text>
<text x="60.6" y="103.8">+3V3</text>
<text x="38" y="113.5">U2</text>
<text x="62.4" y="114" transform="rotate(-90 62.4 114)">R6</text>
<text x="66.2" y="114" transform="rotate(-90 66.2 114)">R7</text>
<text x="70" y="114" transform="rotate(-90 70 114)">R8</text>
<text x="186.6" y="113.7">+5V</text>
<text x="226.4" y="113.7">+5V</text>
<text x="268.2" y="113.7">+5V</text>
<text x="14.4" y="117.1" transform="rotate(-90 14.4 117.1)">FB1</text>
<text x="15.9" y="117.2" transform="rotate(-90 15.9 117.2)">BLM18PG121SN1D</text>
<text x="20.1" y="116.9" transform="rotate(-90 20.1 116.9)">FB2</text>
<text x="21.6" y="116.8" transform="rotate(-90 21.6 116.8)">BLM18PG121SN1D</text>
<text x="38" y="115.4">BMP280</text>
<text x="171.8" y="115.5">J3</text>
<text x="180.2" y="115.1">R12</text>
<text x="180.3" y="116.6">0</text>
<text x="212.4" y="115.5">J7</text>
<text x="220" y="115.1">R15</text>
<text x="220.1" y="116.6">0</text>
<text x="225.7" y="119.3">EXT2_RX_RD</text>
<text x="254.1" y="115.5">J9</text>
<text x="261.8" y="115.1">R18</text>
<text x="261.9" y="116.6">0</text>
<text x="273.1" y="119.3">A0</text>
<text x="62.4" y="120.7" transform="rotate(-90 62.4 120.7)">10k</text>
<text x="66.2" y="120.9" transform="rotate(-90 66.2 120.9)">4.7k</text>
<text x="70" y="120.9" transform="rotate(-90 70 120.9)">4.7k</text>
<text x="72" y="125">BNO_SDA</text>
<text x="121.5" y="121.2">S_BUS1_IN</text>
<text x="137.6" y="120.4">J1</text>
<text x="147.5" y="121.2">S_BUS2_IN</text>
<text x="184.7" y="123.1">GPS1_RX</text>
<text x="184.7" y="125">GPS1_TX</text>
<text x="225.7" y="121.2">EXT2_TX_TD</text>
<text x="228.5" y="125">EXT1_TX</text>
<text x="228.5" y="123.1">EXT1_RX</text>
<text x="273.1" y="121.2">A1</text>
<text x="273.1" y="123.1">A2</text>
<text x="273.1" y="125">A3</text>
<text x="72" y="128.8">BNO_SCL</text>
<text x="129.2" y="131.8">GND</text>
<text x="131.1" y="128">TSW-103-07-G-D</text>
<text x="144.4" y="131.8">GND</text>
<text x="182.4" y="126.9">TIMEPULSE</text>
<text x="227.4" y="128.8">EXT1_CTS</text>
<text x="227.4" y="126.9">EXT1_RTS</text>
<text x="273.1" y="126.9">A4</text>
<text x="273.1" y="128.8">A5</text>
<text x="16.8" y="133" transform="rotate(-90 16.8 133)">C1</text>
<text x="22.5" y="133" transform="rotate(-90 22.5 133)">C2</text>
<text x="28.3" y="132.9" transform="rotate(-90 28.3 132.9)">R1</text>
<text x="55.2" y="137.5">GND</text>
<text x="165" y="134.9">BM08B-GHS-TBT</text>
<text x="178.5" y="137.5">GND</text>
<text x="204.4" y="134.9">BM08B-GHS-TBT</text>
<text x="218.4" y="137.5">GND</text>
<text x="246.2" y="134.9">BM08B-GHS-TBT</text>
<text x="260.1" y="137.5">GND</text>
<text x="16.8" y="139.3" transform="rotate(-90 16.8 139.3)">0.1uF</text>
<text x="22.5" y="139.3" transform="rotate(-90 22.5 139.3)">0.1uF</text>
<text x="28.3" y="139.7" transform="rotate(-90 28.3 139.7)">10k</text>
<text x="32.4" y="147">GND</text>
<text x="268.2" y="149.7">+5V</text>
<text x="253.2" y="151.5">J10</text>
<text x="261.8" y="151.1">R19</text>
<text x="261.9" y="152.6">0</text>
<text x="270.1" y="155.4">GPIO0</text>
<text x="49.2" y="156.9">+3V3</text>
<text x="182.1" y="160.7">+3V3</text>
<text x="226.4" y="161.1">+5V</text>
<text x="270.1" y="157.3">GPIO1</text>
<text x="270.1" y="159.2">GPIO2</text>
<text x="270.1" y="161.1">GPIO3</text>
<text x="121.5" y="166.8">PWM1_IN</text>
<text x="137.6" y="165.9">J2</text>
<text x="148.8" y="166.8">PWM2_IN</text>
<text x="212.4" y="162.9">J8</text>
<text x="220" y="162.5">R16</text>
<text x="220.1" y="164">0</text>
<text x="227.8" y="166.8">SPI_SCLK</text>
<text x="270.1" y="163">GPIO4</text>
<text x="270.1" y="164.9">GPIO5</text>
<text x="26.6" y="172.3">SN74AUP2G14DCKR</text>
<text x="26.6" y="170.4">U1</text>
<text x="48.6" y="173.9" transform="rotate(-90 48.6 173.9)">FB4</text>
<text x="50.1" y="173.7" transform="rotate(-90 50.1 173.7)">BLM18PG121SN1D</text>
<text x="131.1" y="173.5">TSW-103-07-G-D</text>
<text x="172.5" y="172.4">J4</text>
<text x="183.9" y="169.4" transform="rotate(-90 183.9 169.4)">R13</text>
<text x="187.7" y="169.4" transform="rotate(-90 187.7 169.4)">R14</text>
<text x="228" y="172.5">SPI_MOSI</text>
<text x="228" y="170.6">SPI_MISO</text>
<text x="228" y="168.7">SPI_SSEL</text>
<text x="246.2" y="171">BM08B-GHS-TBT</text>
<text x="260.1" y="173.5">GND</text>
<text x="15.3" y="174.4">S_BUS1_IN</text>
<text x="54.2" y="174.4">S_BUS1_OUT</text>
<text x="129.2" y="177.3">GND</text>
<text x="144.4" y="177.3">GND</text>
<text x="183.9" y="175.9" transform="rotate(-90 183.9 175.9)">4.7k</text>
<text x="187.7" y="175.9" transform="rotate(-90 187.7 175.9)">4.7k</text>
<text x="193.4" y="176.3">MAG_SDA</text>
<text x="193.6" y="178.2">MAG_SCL</text>
<text x="204.6" y="178.6">BM06B-GHS-TBT</text>
<text x="15.3" y="182">S_BUS2_IN</text>
<text x="54.2" y="182">S_BUS2_OUT</text>
<text x="164.8" y="184.1">BM04B-GHS-TBT</text>
<text x="218.4" y="181.1">GND</text>
<text x="24.8" y="190.6">GND</text>
<text x="50.9" y="186.1" transform="rotate(-90 50.9 186.1)">C6</text>
<text x="178.5" y="186.8">GND</text>
<text x="49.5" y="196.3">GND</text>
<text x="50.9" y="192.4" transform="rotate(-90 50.9 192.4)">0.1uF</text>
</g>
<g font-size="1.6" fill="#505050">
<text x="207.7" y="22.7">1</text>
<text x="212.9" y="22.7">2</text>
<text x="255.2" y="20.8">1</text>
<text x="255.2" y="22.7">3</text>
<text x="260.3" y="20.8">2</text>
<text x="260.3" y="22.7">4</text>
<text x="207.7" y="24.6">3</text>
<text x="207.7" y="26.5">5</text>
<text x="207.7" y="28.4">7</text>
<text x="212.9" y="24.6">4</text>
<text x="212.9" y="26.5">6</text>
<text x="212.9" y="28.4">8</text>
<text x="255.2" y="24.6">5</text>
<text x="255.2" y="26.5">7</text>
<text x="255.2" y="28.4">9</text>
<text x="260.3" y="24.6">6</text>
<text x="260.3" y="26.5">8</text>
<text x="260.3" y="28.4">10</text>
<text x="137.5" y="36">1</text>
<text x="150.3" y="36">8</text>
<text x="206.9" y="32.2">11</text>
<text x="206.9" y="34.1">13</text>
<text x="206.9" y="36">15</text>
<text x="207.7" y="30.3">9</text>
<text x="212.9" y="30.3">10</text>
<text x="212.9" y="32.2">12</text>
<text x="212.9" y="34.1">14</text>
<text x="212.9" y="36">16</text>
<text x="254.4" y="30.3">11</text>
<text x="254.4" y="32.2">13</text>
<text x="254.4" y="34.1">15</text>
<text x="254.4" y="36">17</text>
<text x="260.3" y="30.3">12</text>
<text x="260.3" y="32.2">14</text>
<text x="260.3" y="34.1">16</text>
<text x="260.3" y="36">18</text>
<text x="59.7" y="41.7">1</text>
<text x="83.8" y="41.7">28</text>
<text x="137.5" y="37.9">2</text>
<text x="137.5" y="39.8">3</text>
<text x="137.5" y="41.7">4</text>
<text x="140.3" y="36.8">A0</text>
<text x="140.3" y="38.7">A1</text>
<text x="140.3" y="40.6">A2</text>
<text x="145.1" y="36.8">VCC</text>
<text x="145.3" y="40.6">SCL</text>
<text x="146.1" y="38.7">WP</text>
<text x="150.3" y="41.7">5</text>
<text x="150.3" y="39.8">6</text>
<text x="150.3" y="37.9">7</text>
<text x="254.4" y="37.9">19</text>
<text x="260.3" y="37.9">20</text>
<text x="59.7" y="43.6">2</text>
<text x="59.7" y="45.5">3</text>
<text x="59.7" y="47.4">4</text>
<text x="62.5" y="42.5">PIN1</text>
<text x="62.5" y="44.4">GND</text>
<text x="62.5" y="46.3">VDD</text>
<text x="76.1" y="46.3">XOUT32</text>
<text x="77.2" y="42.5">VDDIO</text>
<text x="77.8" y="44.4">XIN32</text>
<text x="83.8" y="47.4">25</text>
<text x="83.8" y="45.5">26</text>
<text x="83.8" y="43.6">27</text>
<text x="140.3" y="42.5">VSS</text>
<text x="145.2" y="42.5">SDA</text>
<text x="59.7" y="49.3">5</text>
<text x="59.7" y="51.2">6</text>
<text x="59.7" y="53">7</text>
<text x="62.5" y="48.2">NBOOT_LOAD_PIN</text>
<text x="62.5" y="50.1">PS1</text>
<text x="62.5" y="52">PS2</text>
<text x="62.5" y="53.9">PIN7</text>
<text x="77.1" y="48.2">GNDIO</text>
<text x="77.8" y="53.9">PIN22</text>
<text x="77.8" y="52">PIN23</text>
<text x="77.8" y="50.1">PIN24</text>
<text x="83.8" y="53">22</text>
<text x="83.8" y="51.2">23</text>
<text x="83.8" y="49.3">24</text>
<text x="58.9" y="58.7">10</text>
<text x="59.7" y="54.9">8</text>
<text x="59.7" y="56.8">9</text>
<text x="62.5" y="55.8">PIN8</text>
<text x="62.5" y="57.7">CAP</text>
<text x="62.5" y="59.6">PIN10</text>
<text x="77.6" y="59.6">COM1</text>
<text x="77.6" y="57.7">COM0</text>
<text x="77.8" y="55.8">PIN21</text>
<text x="83.8" y="58.7">19</text>
<text x="83.8" y="56.8">20</text>
<text x="83.8" y="54.9">21</text>
<text x="207.7" y="56.8">1</text>
<text x="207.7" y="58.7">3</text>
<text x="212.9" y="56.8">2</text>
<text x="212.9" y="58.7">4</text>
<text x="255.2" y="58.7">1</text>
<text x="260.3" y="58.7">2</text>
<text x="58.9" y="60.6">11</text>
<text x="58.9" y="62.5">12</text>
<text x="58.9" y="64.4">13</text>
<text x="62.5" y="61.5">NRESET</text>
<text x="62.5" y="63.4">PIN12</text>
<text x="62.5" y="65.3">PIN13</text>
<text x="77.6" y="63.4">COM3</text>
<text x="77.6" y="61.5">COM2</text>
<text x="77.8" y="65.3">PIN16</text>
<text x="83.8" y="64.4">16</text>
<text x="83.8" y="62.5">17</text>
<text x="83.8" y="60.6">18</text>
<text x="207.7" y="60.6">5</text>
<text x="207.7" y="62.5">7</text>
<text x="207.7" y="64.4">9</text>
<text x="212.9" y="60.6">6</text>
<text x="212.9" y="62.5">8</text>
<text x="212.9" y="64.4">10</text>
<text x="255.2" y="60.6">3</text>
<text x="255.2" y="62.5">5</text>
<text x="255.2" y="64.4">7</text>
<text x="260.3" y="60.6">4</text>
<text x="260.3" y="62.5">6</text>
<text x="260.3" y="64.4">8</text>
<text x="58.9" y="66.3">14</text>
<text x="62.5" y="67.2">INT</text>
<text x="77.8" y="67.2">PIN15</text>
<text x="83.8" y="66.3">15</text>
<text x="206.9" y="66.3">11</text>
<text x="206.9" y="68.2">13</text>
<text x="206.9" y="70.1">15</text>
<text x="212.9" y="66.3">12</text>
<text x="212.9" y="68.2">14</text>
<text x="212.9" y="70.1">16</text>
<text x="254.4" y="68.2">11</text>
<text x="254.4" y="70.1">13</text>
<text x="255.2" y="66.3">9</text>
<text x="260.3" y="66.3">10</text>
<text x="260.3" y="68.2">12</text>
<text x="260.3" y="70.1">14</text>
<text x="206.9" y="72">17</text>
<text x="206.9" y="73.9">19</text>
<text x="206.9" y="75.8">21</text>
<text x="206.9" y="77.7">23</text>
<text x="212.9" y="72">18</text>
<text x="212.9" y="73.9">20</text>
<text x="212.9" y="75.8">22</text>
<text x="212.9" y="77.7">24</text>
<text x="254.4" y="72">15</text>
<text x="254.4" y="73.9">17</text>
<text x="254.4" y="75.8">19</text>
<text x="254.4" y="77.7">21</text>
<text x="260.3" y="72">16</text>
<text x="260.3" y="73.9">18</text>
<text x="260.3" y="75.8">20</text>
<text x="260.3" y="77.7">22</text>
<text x="206.9" y="79.6">25</text>
<text x="206.9" y="81.5">27</text>
<text x="206.9" y="83.4">29</text>
<text x="212.9" y="79.6">26</text>
<text x="212.9" y="81.5">28</text>
<text x="212.9" y="83.4">30</text>
<text x="254.4" y="79.6">23</text>
<text x="254.4" y="81.5">25</text>
<text x="254.4" y="83.4">27</text>
<text x="260.3" y="79.6">24</text>
<text x="260.3" y="81.5">26</text>
<text x="260.3" y="83.4">28</text>
<text x="254.4" y="85.3">29</text>
<text x="254.4" y="87.2">31</text>
<text x="254.4" y="89.1">33</text>
<text x="260.3" y="85.3">30</text>
<text x="260.3" y="87.2">32</text>
<text x="260.3" y="89.1">34</text>
<text x="37" y="117.6">8</text>
<text x="39.8" y="118.4">VDD</text>
<text x="48.3" y="118.4">GND</text>
<text x="53.5" y="117.6">1</text>
<text x="174.5" y="119.5">7</text>
<text x="174.5" y="117.6">8</text>
<text x="214.4" y="119.5">7</text>
<text x="214.4" y="117.6">8</text>
<text x="256.1" y="119.5">7</text>
<text x="256.1" y="117.6">8</text>
<text x="37" y="125.2">6</text>
<text x="37" y="121.4">7</text>
<text x="39.8" y="126">VDDIO</text>
<text x="39.8" y="122.2">GND</text>
<text x="48.4" y="122.2">CBS</text>
<text x="49.1" y="126">SDI</text>
<text x="53.5" y="121.4">2</text>
<text x="53.5" y="125.2">3</text>
<text x="134.2" y="121.4">1</text>
<text x="134.2" y="123.3">3</text>
<text x="134.2" y="125.2">5</text>
<text x="142.2" y="125.2">6</text>
<text x="142.2" y="123.3">4</text>
<text x="142.2" y="121.4">2</text>
<text x="174.5" y="125.2">4</text>
<text x="174.5" y="123.3">5</text>
<text x="174.5" y="121.4">6</text>
<text x="214.4" y="125.2">4</text>
<text x="214.4" y="123.3">5</text>
<text x="214.4" y="121.4">6</text>
<text x="256.1" y="125.2">4</text>
<text x="256.1" y="123.3">5</text>
<text x="256.1" y="121.4">6</text>
<text x="37" y="128.9">5</text>
<text x="39.8" y="129.8">SDO</text>
<text x="48.5" y="129.8">SCK</text>
<text x="53.5" y="128.9">4</text>
<text x="174.5" y="130.8">1</text>
<text x="174.5" y="128.9">2</text>
<text x="174.5" y="127">3</text>
<text x="214.4" y="130.8">1</text>
<text x="214.4" y="128.9">2</text>
<text x="214.4" y="127">3</text>
<text x="256.1" y="130.8">1</text>
<text x="256.1" y="128.9">2</text>
<text x="256.1" y="127">3</text>
<text x="256.1" y="155.5">7</text>
<text x="256.1" y="153.6">8</text>
<text x="256.1" y="161.2">4</text>
<text x="256.1" y="159.3">5</text>
<text x="256.1" y="157.4">6</text>
<text x="134.2" y="166.9">1</text>
<text x="142.2" y="166.9">2</text>
<text x="214.4" y="166.9">5</text>
<text x="214.4" y="165">6</text>
<text x="256.1" y="166.9">1</text>
<text x="256.1" y="165">2</text>
<text x="256.1" y="163.1">3</text>
<text x="134.2" y="168.8">3</text>
<text x="134.2" y="170.7">5</text>
<text x="142.2" y="170.7">6</text>
<text x="142.2" y="168.8">4</text>
<text x="214.4" y="172.6">2</text>
<text x="214.4" y="170.7">3</text>
<text x="214.4" y="168.8">4</text>
<text x="31.3" y="174.5">1</text>
<text x="31.3" y="178.3">2</text>
<text x="34.1" y="175.3">1A</text>
<text x="34.1" y="179.1">GND</text>
<text x="38.8" y="179.1">VCC</text>
<text x="40.2" y="175.3">1Y</text>
<text x="44" y="178.3">5</text>
<text x="44" y="174.5">6</text>
<text x="174.5" y="178.3">2</text>
<text x="174.5" y="176.4">3</text>
<text x="174.5" y="174.5">4</text>
<text x="214.4" y="174.5">1</text>
<text x="31.3" y="182.1">3</text>
<text x="34.1" y="182.9">2A</text>
<text x="40.2" y="182.9">2Y</text>
<text x="44" y="182.1">4</text>
<text x="174.5" y="180.2">1</text>
</g>
</svg>
